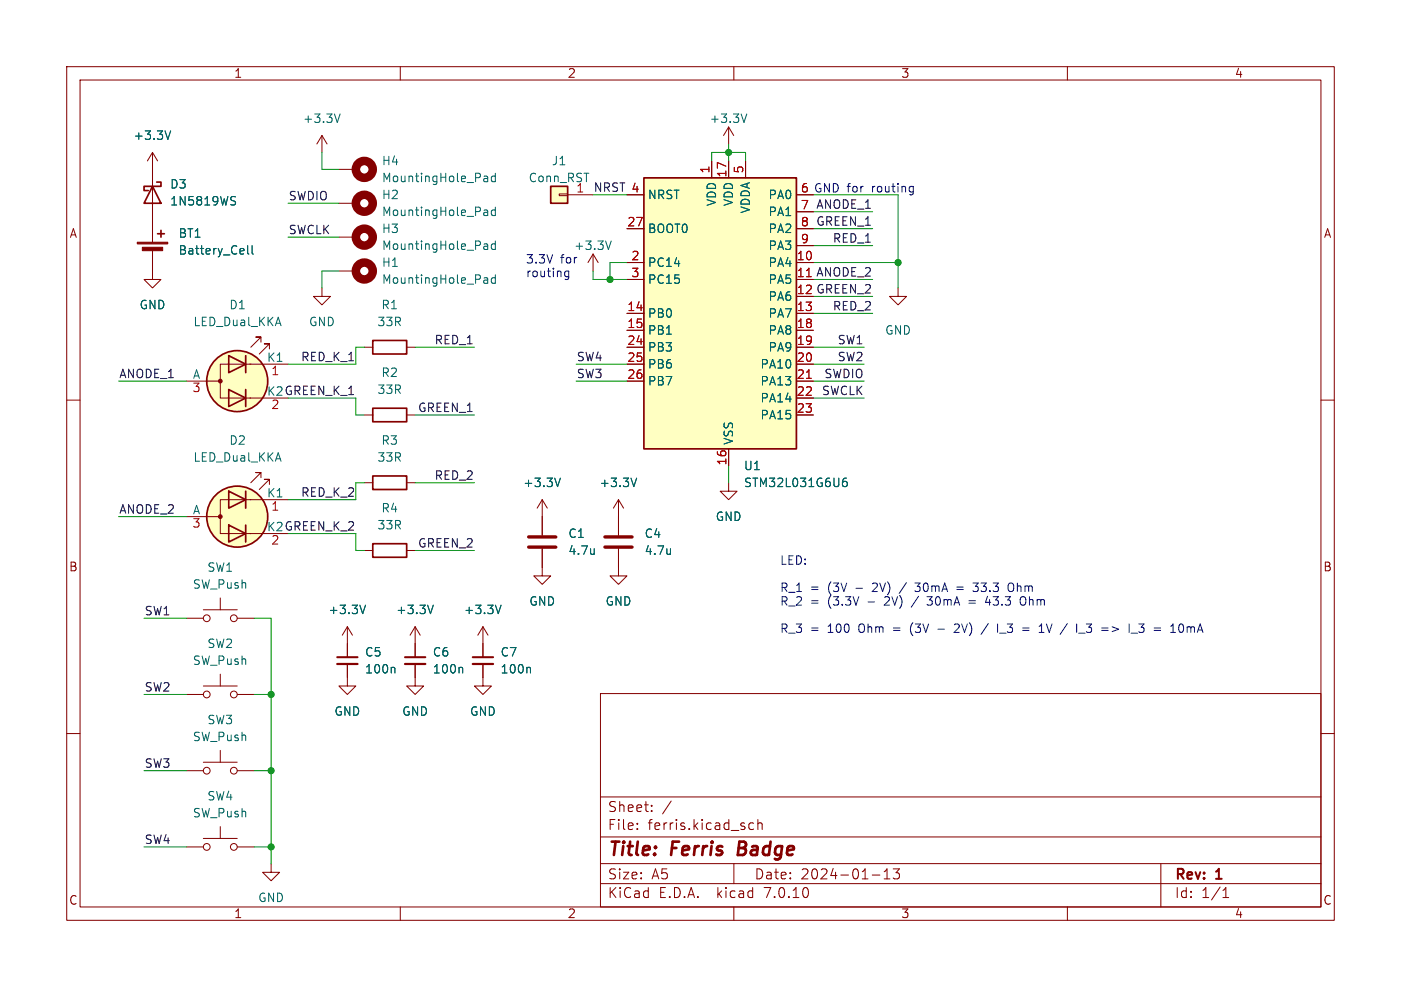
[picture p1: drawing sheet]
<svg xmlns="http://www.w3.org/2000/svg" width="210mm" height="148mm" viewBox="0 0 210 148" stroke-linecap="round" stroke-linejoin="round" font-family="sans-serif">
<g fill="none" stroke="#840000" stroke-width=".15">
<path d="M10 10h190v128h-190zM12 12h186v124h-186zM60 10v2M109.2 19.1l-.7 1.2M109.2 19.1v2.5M109.2 19.1l.8 1.2M110 10v2M160 10v2M22.9 37.3v4.6h1.2l-1.2 1.3-1.3-1.3h1.3M22.9 22.9v13.4M22.9 22.9l-.8 1.2M22.9 22.9l.7 1.2"/>
<path d="M48.3 20.3l-.8 1.3M48.3 20.3v2.6M48.3 20.3l.7 1.3M50.8 35.6h2.5M50.8 25.4h2.5M50.8 30.5h2.5M83.8 29.1h1.3v.2h-1.3zM85.1 29.2h3.8M88.9 38.1l-.8 1.3M88.9 38.1v2.5M88.9 38.1l.8 1.3M94 29.2h2.5"/>
<path d="M94 39.4h2.5M94 34.3h2.5M106.7 24.1v2.6M109.2 24.1v2.6M111.8 24.1v2.6M119.4 29.2h2.5M119.4 39.4h2.5M119.4 34.3h2.5M119.4 31.8h2.5M119.4 36.8h2.5M10 60h2M27.9 57.2h5.1"/>
<path d="M37.5 59.7h5.7M37.5 54.6h5.7M37.6 54.6h-4.6v5.1h4.6M39.1 51.3v-.8h-.7h.7l-1.5 1.6M40.4 52.3v-.7h-.8h.8l-1.5 1.5M48.3 43.2v1.3h1.2l-1.2 1.2-1.3-1.2h1.3M50.8 40.6h2.5M54.6 52.1h1.3M61 52.1h1.2M94 57.2h2.5M94 54.6h2.5M94 47h2.5"/>
<path d="M94 49.5h2.5M94 52.1h2.5M94 41.9h2.5M119.4 57.2h2.5M119.4 59.7h2.5M119.4 54.6h2.5M119.4 47h2.5M119.4 49.5h2.5M119.4 52.1h2.5M134.6 43.2v1.3h1.3l-1.3 1.2-1.3-1.2h1.3M198 60h2M27.9 77.5h5.1"/>
<path d="M37.5 74.9h5.7M37.6 74.9h-4.6v5.1h4.6M39.1 71.6v-.7h-.7h.7l-1.5 1.5M40.4 72.6v-.7h-.8h.8l-1.5 1.5M54.6 62.2h1.3M54.6 72.4h1.3M61 62.2h1.2M61 72.4h1.2M81.3 74.9l-.8 1.3M81.3 74.9v5.4M81.3 74.9l.7 1.3M92.7 74.9l-.8 1.3"/>
<path d="M92.7 74.9v5.4M92.7 74.9l.8 1.3M109.2 72.4v1.3h1.3l-1.3 1.2-1.3-1.2h1.3M109.2 67.3v2.6M119.4 62.2h2.5M27.9 92.7h2.6M30.5 91.4h5.1M33 89.7v1.7M35.6 92.7h2.5M37.5 80h5.7M52.1 99.6v3.3h1.2l-1.2 1.2-1.3-1.2h1.3M52.1 94l-.8 1.3"/>
<path d="M52.1 94v4.6M52.1 94l.7 1.3M54.6 82.6h1.3M61 82.6h1.2M62.2 99.6v3.3h1.3l-1.3 1.2-1.2-1.2h1.2M62.2 94l-.7 1.3M62.2 94v4.6M62.2 94l.8 1.3M72.4 99.6v3.3h1.3l-1.3 1.2-1.3-1.2h1.3M72.4 94l-.8 1.3M72.4 94v4.6M72.4 94l.8 1.3"/>
<path d="M81.3 82.3v4.1h1.2l-1.2 1.2-1.3-1.2h1.3M92.7 82.3v4.1h1.3l-1.3 1.2-1.3-1.2h1.3M10 110h2M27.9 115.6h2.6M27.9 104.1h2.6M30.5 114.3h5.1M30.5 102.9h5.1M33 101.1v1.8M33 112.5v1.8M35.6 115.6h2.5M35.6 104.1h2.5M90 104h108v32h-108z"/>
<path d="M90 119.5h108M198 110h2M27.9 127h2.6M30.5 125.7h5.1M33 124v1.7M35.6 127h2.5M40.6 129.5v1.3h1.3l-1.3 1.3-1.2-1.3h1.2M60 136v2M90 132.5h108M90 129.5h108M90 125.5h108M95.5 124.2v.2"/>
<path d="M95.5 123.5v.1M97.7 121.5v.2M97.7 120.8v.1M100.6 120.1l-1.3 1.9M110 136v2M110 129.5v3M113 123.5l-.5-.1-.2 .3v.4l.1 .2h.6M113.6 123.5a.37 .37 0 0 1 .7 .1v.8M113.6 122.9v1.5M130.8 131.2h1.1M132.5 131.8h.9M132.5 130.7l.5-.4v1.5"/>
<path d="M133.9 130.3h.9l-.5 .6a.41 .41 0 0 1 .5 .2v.4l-.1 .2-.6 .1-.2-.2M160 136v2M174 129.5v6.5M183.3 134.6h.9M183.3 133.5l.5-.4v1.5"/>
<circle cx="31" cy="92.7" r=".51"/>
<circle cx="35.1" cy="92.7" r=".51"/>
<circle cx="31" cy="115.6" r=".51"/>
<circle cx="31" cy="104.1" r=".51"/>
<circle cx="35.1" cy="104.1" r=".51"/>
<circle cx="35.1" cy="115.6" r=".51"/>
<circle cx="31" cy="127" r=".51"/>
<circle cx="35.1" cy="127" r=".51"/>
</g>
<path d="M110.8 126.2l-.2 2h.8" fill="none" stroke="#840000" stroke-width=".4"/>
<g fill="#840000" stroke="#840000" stroke-width=".15">
<path d="M20.6 36.3h4.5v.3h-4.5z"/>
<path d="M21.3 37.1h3.1v.5h-3.1z"/>
<circle cx="33" cy="77.5" r=".28"/>
<circle cx="33" cy="57.2" r=".28"/>
</g>
<g fill="none" stroke="#840000" stroke-width=".25">
<path d="M22.9 27.9l1.2 2.6h-2.5zM23.5 27.3h.6v.6h-2.5v.7h.6M23.6 35.1h1M24.1 34.5v1.1M82.5 27.9h2.6v2.6h-2.6zM96.5 26.7h22.9v40.6h-22.9zM34.3 58.4l2.5 1.3-2.5 1.3zM34.3 53.3l2.5 1.3-2.5 1.3zM36.8 53.3v2.6M36.8 58.4v2.6M55.9 51.1h5.1v2h-5.1zM34.3 78.7l2.5 1.3-2.5 1.3z"/>
<path d="M34.3 73.7l2.5 1.2-2.5 1.3zM36.8 73.7v2.5M36.8 78.7v2.6M55.9 61.2h5.1v2h-5.1zM55.9 71.4h5.1v2h-5.1zM55.9 81.5h5.1v2.1h-5.1z"/>
<circle cx="35.6" cy="57.2" r="4.6"/>
<circle cx="35.6" cy="77.5" r="4.6"/>
</g>
<g fill="none" stroke="#006464" stroke-width=".15">
<path d="M25.6 19.6l-.4 1.3M51 17.1l-.4 1.3M111.9 17.1l-.4 1.3M34.8 30.1l.4 .1 .1 .3-.2 .2h-.3M34.8 29.5h.5M37.1 36.8v1.1l.2 .2M37.8 36.8v1.1l.2 .2M72.7 26.4l.3 .1 .1 .7M72.7 31.5h.3l.1 .8M72.7 36.6h.3l.1 .8M73.1 37.3l-.4 .1M73.1 36.9h-.4"/>
<path d="M73.1 27.2h-.4M73.1 26.7l-.4 .1M73.1 32.3h-.4M73.1 31.8h-.4M74.3 36.6h-.4l-.3 .2v.4l.2 .1h.5M74.3 26v1.2M74.3 31.1v1.2M74.3 36.1v1.3M74.3 26.5l-.4-.1-.3 .2v.4l.2 .2h.5M74.3 31.5h-.4l-.3 .2v.4l.2 .2h.5M91.6 36.1l-.4 1.3M41.7 47.6l.4 1.2"/>
<path d="M72.7 41.6l.3 .1 .1 .8M73.1 42.4l-.4 .1M73.1 41.9l-.4 .1M74.3 41.2v1.3M74.3 41.7l-.4-.1-.3 .3v.3l.2 .2h.5M41.7 67.9l.4 1.3M84 71.7l-.4 1.3M95.4 71.7l-.4 1.3M126.9 71.7a.5 .5 0 0 0-.6 .5v.5l.1 .2 .4 .1 .1-.2 .1-.4-.1-.2h-.4l-.2 .2M54.8 90.7l-.4 1.3M65 90.7l-.5 1.3M75.1 90.7l-.4 1.3"/>
<path d="M89.1 82.3v.8M89.1 83l-.1 .1M100.5 82.3v.8M100.5 83l-.1 .1M59 100.1l.2 .2v.6M69.2 100.1l.2 .2v.6M79.3 100.1l.2 .2v.6"/>
</g>
<g fill="#ffffc2" stroke="#ffffc2" stroke-width=".15">
<path d="M82.5 27.9h2.6v2.6h-2.6z"/>
<path d="M96.5 26.7h22.9v40.6h-22.9z"/>
<circle cx="35.6" cy="77.5" r="4.6"/>
<circle cx="35.6" cy="57.2" r="4.6"/>
</g>
<path d="M50.5 99.6h3.1M60.7 99.6h3.1M70.9 99.6h3" fill="none" stroke="#840000" stroke-width=".33"/>
<path d="M50.5 98.6h3.1M60.7 98.6h3.1M70.9 98.6h3" fill="none" stroke="#840000" stroke-width=".3"/>
<path d="M120.9 56.7h.7" fill="none" stroke="#a90000" stroke-width=".15"/>
<g fill="none" stroke="#840000" stroke-width="1.3">
<circle cx="54.6" cy="30.5" r="1.27"/>
<circle cx="54.6" cy="25.4" r="1.27"/>
<circle cx="54.6" cy="35.6" r="1.27"/>
<circle cx="54.6" cy="40.6" r="1.27"/>
</g>
<path d="M79.2 82h4.1M79.2 80.5h4.1M90.7 82h4M90.7 80.5h4" fill="none" stroke="#840000" stroke-width=".51"/>
<g fill="none" stroke="#0000c2" stroke-width=".15">
<path d="M136.5 27.9l.4 .1M136.9 27.9v1.1l-.2 .2M136.9 28.7l-.4 .1M84.6 41.3l.3 .2 .4-.1M85.3 40.6v1.1l-.3 .2h-.3M85.3 40.7l-.4-.1-.3 .3M135.9 87.4l-1.1 1.6M136.6 93.7l-.1 .5 .1 .8M137.1 87.4h.8l-.4 .5h.2M137.1 88.6l.2 .1h.4M137.7 89.4l-1.1 1.6M139 90.6l.1 .1h.4"/>
<path d="M139.7 89.5l-.4 .5h.2M140.6 94.4h1M143.4 88h1M143.4 88.4h1M143.7 93.6h-.5l-.1 .1M143.7 94.1l-.7 .7h.8M145.2 90.1h1M145.2 90.4h1M145.8 87.4h.8l-.4 .5 .3 .1 .1 .2M146.6 88.5l-.2 .2h-.4M148 89.4l-.3 .9h.8M148.1 93.5l-1 1.6"/>
<path d="M148.3 89.9v.8M149.5 93.6v1.2M149.8 95h1M151.2 87.6a.43 .43 0 0 1 .5-.2 .43 .43 0 0 1 .3 .5v.4a.43 .43 0 0 1-.3 .4 .43 .43 0 0 1-.5-.2M153.2 89.5l-.2 .2M153.3 94.2h1M153.3 94.5h1M153.5 89.5h.1a.81 .81 0 0 1-.1 1.2h-.3l-.2-.1M156 93.7l.1-.1v1.2M156.9 93.6l.4 1.2M161.7 95h1M162.8 93.6h.8"/>
<path d="M162.8 94.7l.2 .1h.4M166.7 94l1 .4-1 .3M169.3 93.6v1.2M169.6 95h.9M170.7 93.6h.8l-.4 .5h.3l.1 .2M171.5 94.6l-.3 .2h-.3l-.2-.1M175.7 93.7l.1-.1v1.2M176.8 93.8l.2-.2h.2l.2 .2M178 94v.8M178.3 94l-.3 .1"/>
</g>
<g fill="none" stroke="#009600" stroke-width=".15">
<path d="M43.2 35.6h7.6M43.2 30.5h7.6M48.3 22.9v2.5h2.5M88.9 29.2h5.1M94 39.4h-2.6v2.5M106.7 24.1v-1.2h5.1v1.2M109.2 21.6v2.5M121.9 39.4h12.7M121.9 29.2h12.7v14M121.9 34.3h8.9M121.9 31.8h8.9M121.9 36.8h8.9"/>
<path d="M17.8 57.2h10.1M43.2 59.7h10.1v2.5h1.3M50.8 40.6h-2.5v2.6M54.6 52.1h-1.3v2.5h-10.1M62.2 52.1h8.9M86.4 57.2h7.6M86.4 54.6h7.6M88.9 40.6v1.3h5.1M121.9 57.2h7.6M121.9 52.1h7.6M121.9 59.7h7.6M121.9 54.6h7.6"/>
<path d="M121.9 41.9h8.9M121.9 44.5h8.9M121.9 47h8.9M17.8 77.5h10.1M54.6 72.4h-1.3v2.5h-10.1M62.2 62.2h8.9M62.2 72.4h8.9M109.2 69.9v2.5M21.6 92.7h6.3M38.1 92.7h2.5v36.8M43.2 80h10.1v2.6h1.3M62.2 82.6h8.9"/>
<path d="M21.6 104.1h6.3M21.6 115.6h6.3M38.1 104.1h2.5M38.1 115.6h2.5M21.6 127h6.3M38.1 127h2.5"/>
</g>
<g fill="#009600" stroke="#009600" stroke-width=".15">
<circle cx="134.6" cy="39.4" r=".46"/>
<circle cx="40.6" cy="104.1" r=".46"/>
<circle cx="40.6" cy="115.6" r=".46"/>
<circle cx="40.6" cy="127" r=".46"/>
<circle cx="109.2" cy="22.9" r=".46"/>
<circle cx="91.4" cy="41.9" r=".46"/>
</g>
<g font-size="2.8" fill="#840000">
<text x="91" y="128.9">Title:</text>
<text x="100.7" y="128.9">Ferris</text>
<text x="111.5" y="128.9">Badge</text>
</g>
<g font-size="2.1" fill="#840000">
<text x="91" y="124.7">File:</text>
<text x="91" y="122">Sheet:</text>
<text x="97.1" y="124.7">ferris.kicad_sch</text>
<text x="91" y="134.9">KiCad</text>
<text x="91" y="132.1">Size:</text>
<text x="97.7" y="132.1">A5</text>
<text x="98.7" y="134.9">E.D.A.</text>
<text x="107.6" y="134.9">kicad</text>
<text x="113" y="132.1">Date:</text>
<text x="114.9" y="134.9">7.0.10</text>
<text x="120" y="132.1">2024-01-13</text>
<text x="176" y="132.3">Rev:</text>
<text x="176" y="134.9">Id:</text>
<text x="180.1" y="134.9">1/1</text>
<text x="182.4" y="132.3">1</text>
</g>
<g font-size="1.8" fill="#840000">
<text x="35" y="11.9">1</text>
<text x="85" y="11.9">2</text>
<text x="135" y="11.9">3</text>
<text x="185" y="11.9">4</text>
<text x="10.3" y="35.9">A</text>
<text x="198.4" y="35.9">A</text>
<text x="119.3" y="44.2">12 GREEN_2</text>
<text x="10.3" y="85.9">B</text>
<text x="198.3" y="85.9">B</text>
<text x="10.3" y="135.9">C</text>
<text x="35" y="137.9">1</text>
<text x="85" y="137.9">2</text>
<text x="135" y="137.9">3</text>
<text x="185" y="137.9">4</text>
<text x="198.3" y="135.9">C</text>
</g>
<g font-size="1.8" fill="#006464">
<text x="19.9" y="21.2">+3.3V</text>
<text x="45.3" y="18.6">+3.3V</text>
<text x="106.3" y="18.6">+3.3V</text>
<text x="25.4" y="28.5">D3</text>
<text x="57.2" y="25">H4</text>
<text x="57.2" y="27.5">MountingHole_Pad</text>
<text x="79.2" y="27.5">Conn_RST</text>
<text x="82.6" y="25">J1</text>
<text x="86.3" y="29">1</text>
<text x="25.4" y="31">1N5819WS</text>
<text x="26.7" y="35.9">BT1</text>
<text x="57.2" y="35.2">H3</text>
<text x="57.2" y="30.1">H2</text>
<text x="57.2" y="32.6">MountingHole_Pad</text>
<text x="97" y="35.2">BOOT0</text>
<text x="97" y="30.1">NRST</text>
<text x="107.5" y="31" transform="rotate(-90 107.5 31)">VDD</text>
<text x="110.1" y="31" transform="rotate(-90 110.1 31)">VDD</text>
<text x="112.6" y="32.1" transform="rotate(-90 112.6 32.1)">VDDA</text>
<text x="115.1" y="30.1">PA0</text>
<text x="115.1" y="32.6">PA1</text>
<text x="115.1" y="35.2">PA2</text>
<text x="26.7" y="38.4">Battery_Cell</text>
<text x="57.2" y="37.7">MountingHole_Pad</text>
<text x="57.2" y="40.2">H1</text>
<text x="86" y="37.7">+3.3V</text>
<text x="97" y="40.2">PC14</text>
<text x="115.1" y="40.2">PA4</text>
<text x="115.1" y="37.7">PA3</text>
<text x="20.8" y="46.6">GND</text>
<text x="34.3" y="46.6">D1</text>
<text x="57.1" y="46.6">R1</text>
<text x="57.2" y="42.8">MountingHole_Pad</text>
<text x="97" y="47.9">PB0</text>
<text x="97" y="42.8">PC15</text>
<text x="115.1" y="42.8">PA5</text>
<text x="115.1" y="45.3">PA6</text>
<text x="115.1" y="47.9">PA7</text>
<text x="28.9" y="49.1">LED_Dual_KKA</text>
<text x="46.2" y="49.1">GND</text>
<text x="56.5" y="49.1">33R</text>
<text x="97" y="50.4">PB1</text>
<text x="97" y="52.9">PB3</text>
<text x="115.1" y="50.4">PA8</text>
<text x="115.1" y="52.9">PA9</text>
<text x="132.6" y="50.4">GND</text>
<text x="28.8" y="56.9">A</text>
<text x="39.9" y="54.4">K1</text>
<text x="56.5" y="59.3">33R</text>
<text x="57.1" y="56.7">R2</text>
<text x="97" y="55.5">PB6</text>
<text x="97" y="58">PB7</text>
<text x="113.9" y="55.5">PA10</text>
<text x="113.9" y="58">PA13</text>
<text x="113.9" y="60.6">PA14</text>
<text x="113.9" y="63.1">PA15</text>
<text x="28.9" y="69.4">LED_Dual_KKA</text>
<text x="34.3" y="66.9">D2</text>
<text x="56.5" y="69.4">33R</text>
<text x="57.1" y="66.9">R3</text>
<text x="110.1" y="66.8" transform="rotate(-90 110.1 66.8)">VSS</text>
<text x="111.4" y="70.7">U1</text>
<text x="28.8" y="77.2">A</text>
<text x="39.9" y="74.7">K1</text>
<text x="57.1" y="77.1">R4</text>
<text x="78.3" y="73.3">+3.3V</text>
<text x="89.8" y="73.3">+3.3V</text>
<text x="111.4" y="73.3">STM32L031G6U6</text>
<text x="56.5" y="79.6">33R</text>
<text x="85.1" y="80.9">C1</text>
<text x="85.1" y="83.4">4.7u</text>
<text x="96.5" y="80.9">C4</text>
<text x="96.5" y="83.4">4.7u</text>
<text x="107.2" y="78.3">GND</text>
<text x="28.8" y="88.5">SW_Push</text>
<text x="31" y="86">SW1</text>
<text x="49.1" y="92.3">+3.3V</text>
<text x="59.3" y="92.3">+3.3V</text>
<text x="69.4" y="92.3">+3.3V</text>
<text x="79.2" y="91">GND</text>
<text x="90.7" y="91">GND</text>
<text x="28.8" y="99.9">SW_Push</text>
<text x="31" y="97.4">SW2</text>
<text x="54.6" y="98.7">C5</text>
<text x="54.6" y="101.2">100n</text>
<text x="64.8" y="98.7">C6</text>
<text x="64.8" y="101.2">100n</text>
<text x="74.9" y="98.7">C7</text>
<text x="74.9" y="101.2">100n</text>
<text x="50" y="107.5">GND</text>
<text x="60.2" y="107.5">GND</text>
<text x="70.4" y="107.5">GND</text>
<text x="28.8" y="111.4">SW_Push</text>
<text x="31" y="108.8">SW3</text>
<text x="28.8" y="122.8">SW_Push</text>
<text x="31" y="120.2">SW4</text>
<text x="38.6" y="135.5">GND</text>
</g>
<g font-size="1.8" fill="#0f0f0f">
<text x="88.9" y="28.9">NRST 4</text>
<text x="43.2" y="35.2">SWCLK</text>
<text x="43.2" y="30.1">SWDIO</text>
<text x="122.3" y="31.4">ANODE_1</text>
<text x="122.3" y="33.9">GREEN_1</text>
<text x="124.7" y="36.5">RED_1</text>
<text x="124.7" y="46.6">RED_2</text>
<text x="65.1" y="51.7">RED_1</text>
<text x="125.5" y="51.7">SW1</text>
<text x="17.8" y="56.8">ANODE_1</text>
<text x="39.9" y="59.4">K2 GREEN_K_1</text>
<text x="45" y="54.3">RED_K_1</text>
<text x="86.4" y="56.8">SW3</text>
<text x="86.4" y="54.3">SW4</text>
<text x="123.1" y="59.3">SWCLK</text>
<text x="123.5" y="56.8">SWDIO</text>
<text x="125.5" y="54.3">SW2</text>
<text x="62.6" y="61.9">GREEN_1</text>
<text x="17.8" y="77.1">ANODE_2</text>
<text x="45" y="74.6">RED_K_2</text>
<text x="65.1" y="72">RED_2</text>
<text x="39.9" y="79.8">K2 GREEN_K_2</text>
<text x="62.6" y="82.2">GREEN_2</text>
<text x="21.6" y="92.4">SW1</text>
<text x="21.6" y="103.8">SW2</text>
<text x="21.6" y="115.2">SW3</text>
<text x="21.6" y="126.7">SW4</text>
</g>
<g font-size="1.8" fill="#a90000">
<text x="94.5" y="29">4</text>
<text x="106.4" y="26.1" transform="rotate(-90 106.4 26.1)">1</text>
<text x="109" y="26.7" transform="rotate(-90 109 26.7)">17</text>
<text x="111.5" y="26.1" transform="rotate(-90 111.5 26.1)">5</text>
<text x="119.9" y="29">6</text>
<text x="93.9" y="34">27</text>
<text x="119.9" y="31.5">7</text>
<text x="119.9" y="34">8</text>
<text x="94.5" y="39.1">2</text>
<text x="94.5" y="41.7">3</text>
<text x="119.3" y="39.1">10</text>
<text x="119.3" y="41.7">11 ANODE_2</text>
<text x="119.3" y="41.7">11</text>
<text x="119.9" y="36.6">9</text>
<text x="93.9" y="46.7">14</text>
<text x="119.3" y="46.7">13</text>
<text x="119.3" y="44.2">12</text>
<text x="93.9" y="49.3">15</text>
<text x="93.9" y="51.8">24</text>
<text x="119.3" y="49.3">18</text>
<text x="119.3" y="51.8">19</text>
<text x="28.8" y="59.1">3</text>
<text x="40.6" y="56.6">1</text>
<text x="93.9" y="54.4">25</text>
<text x="93.9" y="56.9">26</text>
<text x="119.3" y="54.4">20</text>
<text x="119.3" y="56.9">21</text>
<text x="119.3" y="59.4">22</text>
<text x="40.6" y="61.7">2</text>
<text x="119.3" y="62">23</text>
<text x="109" y="69.9" transform="rotate(-90 109 69.9)">16</text>
<text x="40.6" y="76.9">1</text>
<text x="28.8" y="79.5">3</text>
<text x="40.6" y="82">2</text>
</g>
<g font-size="1.8" fill="#0000c2">
<text x="119.9" y="29">6 GND for</text>
<text x="130.8" y="29">routing</text>
<text x="78.7" y="39.6">3.3V</text>
<text x="78.7" y="41.7">routing</text>
<text x="84" y="39.6">for</text>
<text x="116.8" y="84.8">LED:</text>
<text x="116.8" y="88.9">R_1</text>
<text x="121.5" y="88.9">=</text>
<text x="124.2" y="88.9">(3V</text>
<text x="128.5" y="88.9">-</text>
<text x="131.3" y="88.9">2V)</text>
<text x="138.1" y="88.9">30mA</text>
<text x="144.4" y="88.9">=</text>
<text x="147.2" y="88.9">33.3</text>
<text x="152.6" y="88.9">Ohm</text>
<text x="116.8" y="90.9">R_2</text>
<text x="116.8" y="95">R_3</text>
<text x="121.5" y="90.9">=</text>
<text x="121.5" y="95">=</text>
<text x="124.2" y="90.9">(3.3V</text>
<text x="124.2" y="95">100</text>
<text x="129" y="95">Ohm</text>
<text x="130.3" y="90.9">-</text>
<text x="133.1" y="90.9">2V)</text>
<text x="134.3" y="95">=</text>
<text x="137.1" y="95">(3V</text>
<text x="139.9" y="90.9">30mA</text>
<text x="144.1" y="95">2V)</text>
<text x="149" y="90.9">43.3</text>
<text x="151" y="95">I_3</text>
<text x="154.4" y="90.9">Ohm</text>
<text x="154.9" y="95">=</text>
<text x="157.7" y="95">1V</text>
<text x="161.1" y="95">/</text>
<text x="163.6" y="95">I_3</text>
<text x="171.9" y="95">I_3</text>
<text x="175.9" y="95">=</text>
<text x="178.6" y="95">10mA</text>
</g>
</svg>
